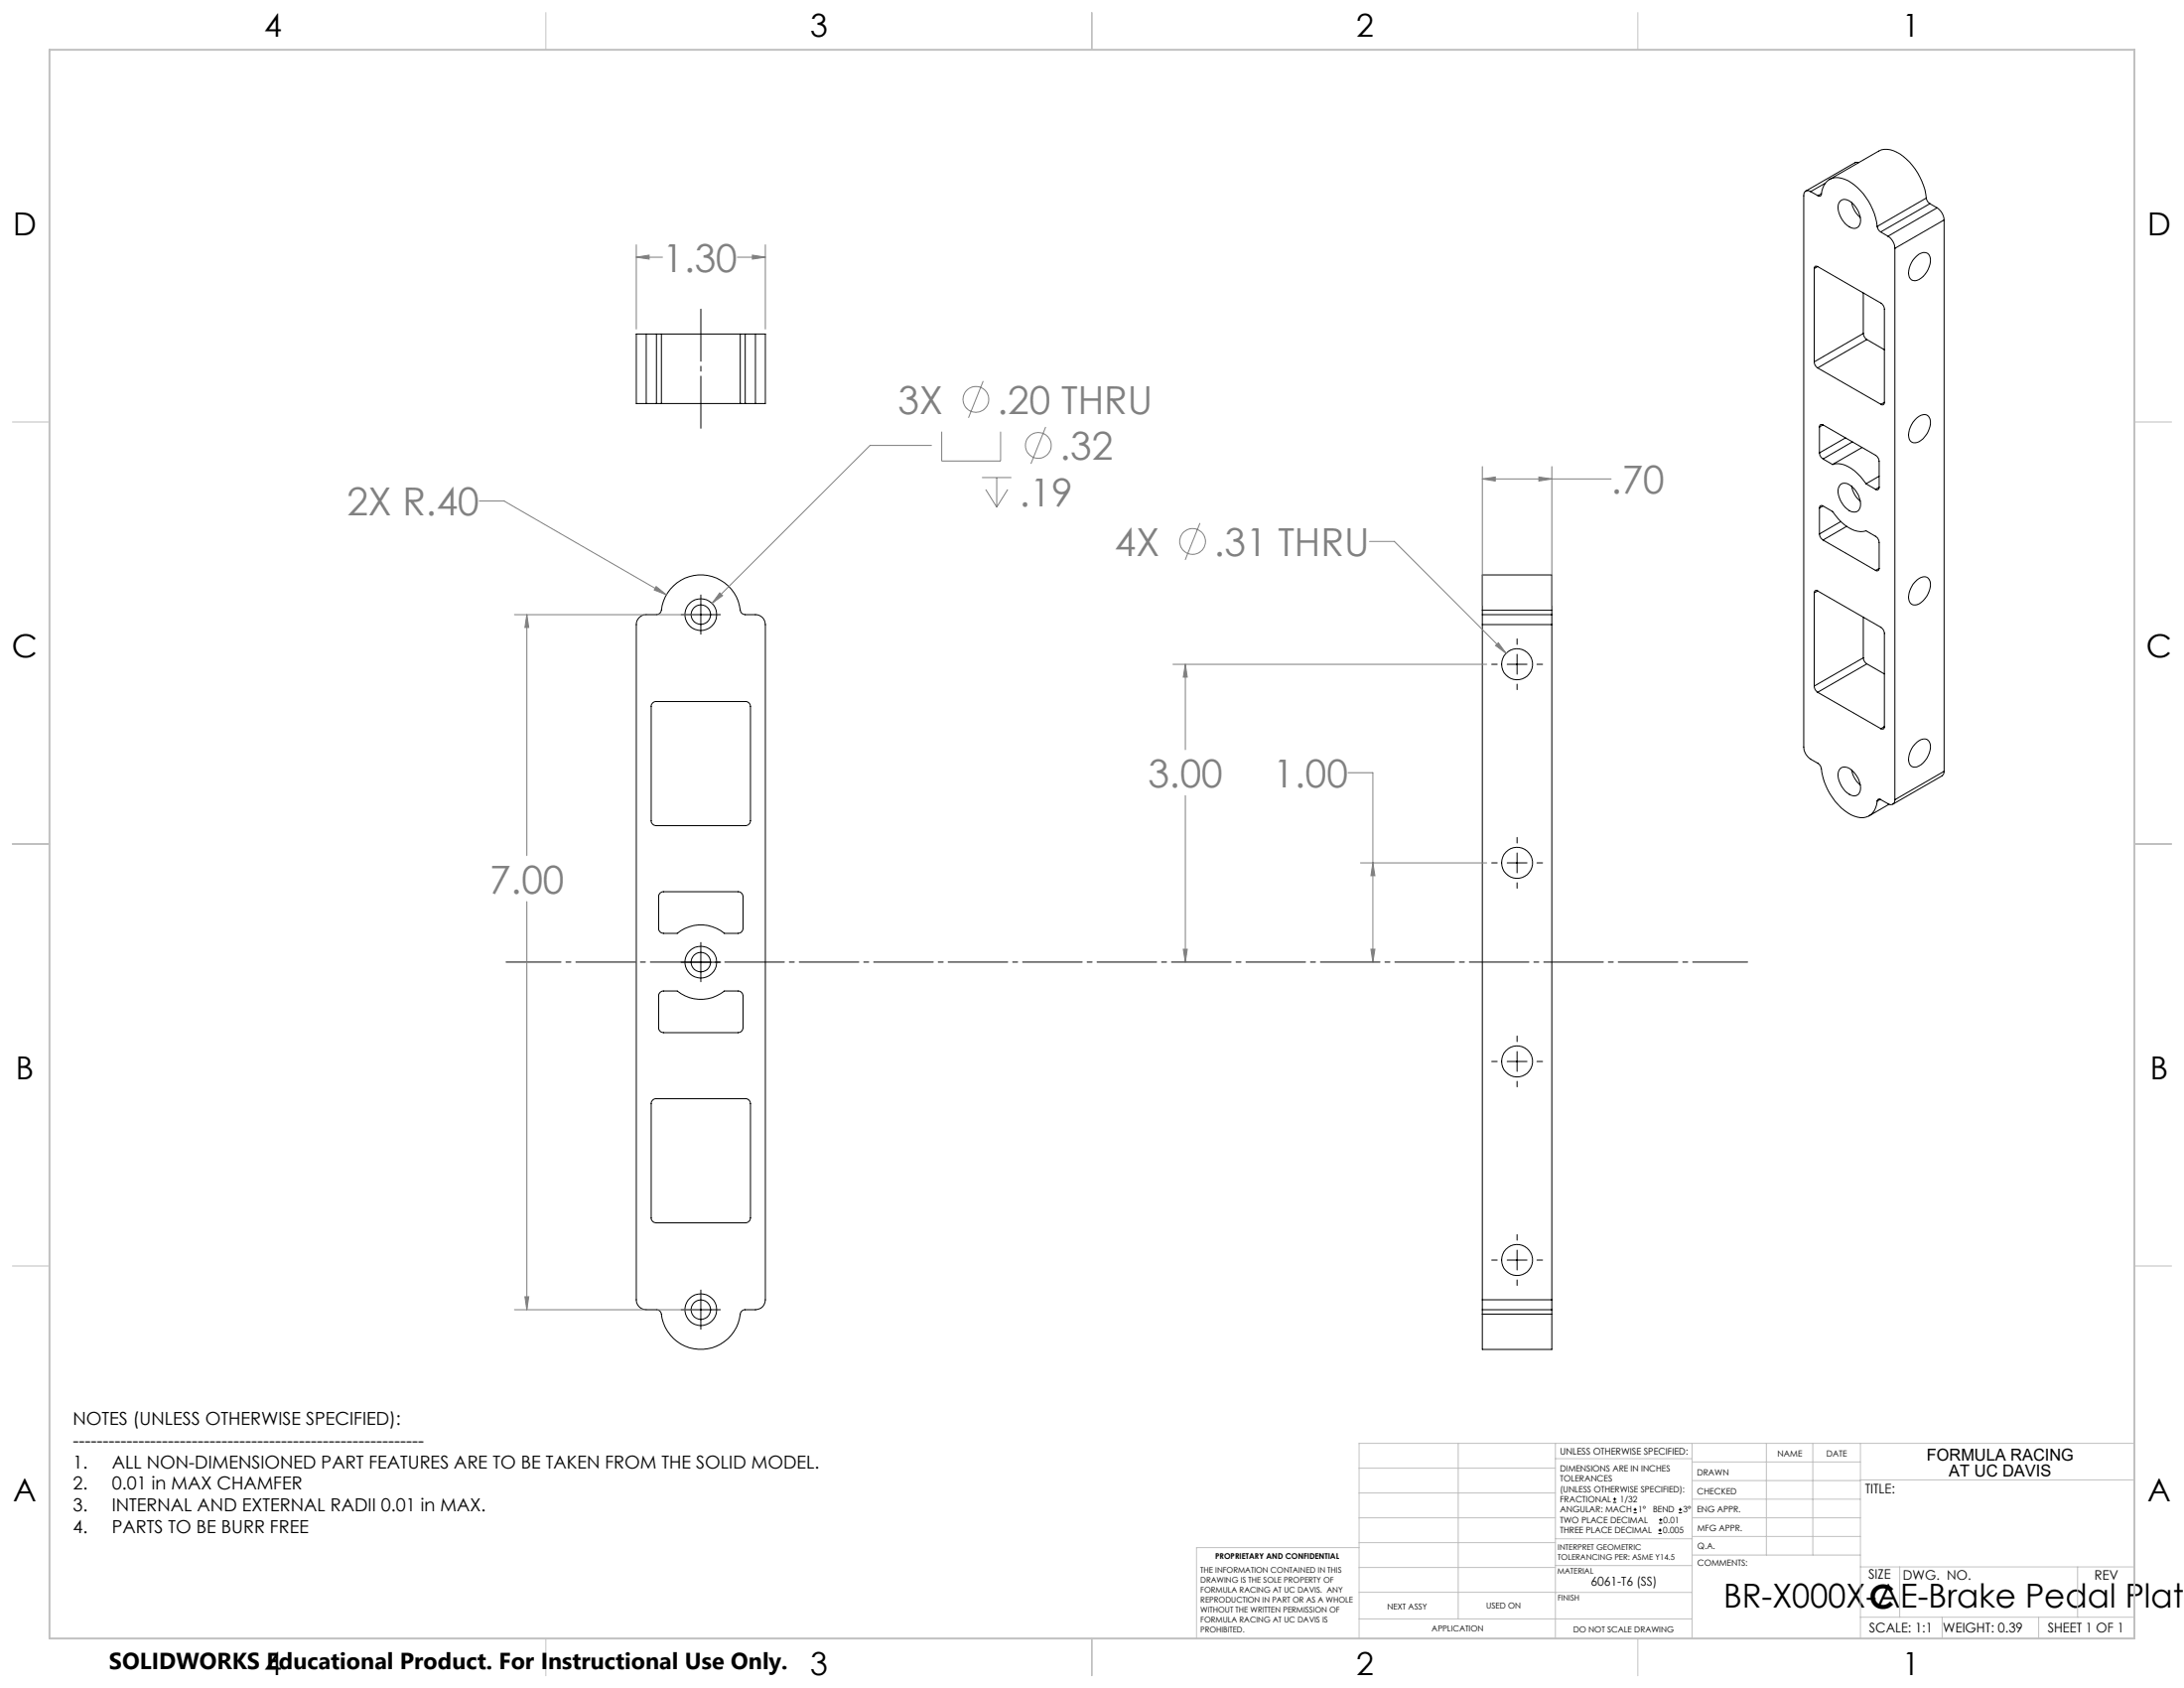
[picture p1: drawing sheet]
<svg xmlns="http://www.w3.org/2000/svg" width="559mm" height="432mm" viewBox="0 0 559 432" stroke-linecap="round" stroke-linejoin="round" font-family="sans-serif">
<g fill="none" stroke="#000" stroke-width=".25">
<path d="M463.3 49a1.08 1.08 0 0 0-1.3-.1 1.08 1.08 0 0 0-.5 1.2v141a3.8 3.8 0 0 0 1.8 3.1l1.8 1.1a1.89 1.89 0 0 1 .9 1.4 15.5 15.5 0 0 0 8.4 12.1 3.9 3.9 0 0 0 5.8-3l.1-.9M463.3 49l1.8 1.1M465.1 50.1a.51 .51 0 0 0 .6 .1 .51 .51 0 0 0 .3-.5 4.1 4.1 0 0 1 5.9-3.9 15.5 15.5 0 0 1 8.4 12.1M466 49.6l-.9 .5M467 46.8l-3.7 2.2M468.1 45.9l12.6-7.2a5.3 5.3 0 0 1 5.5 .7 16.1 16.1 0 0 1 6.7 11.3M470.9 51.4a2.06 2.06 0 0 1 2.8 .4 5.9 5.9 0 0 1 2.2 5.4 1.68 1.68 0 0 1-2.7 .8 6.1 6.1 0 0 1-2.8-5.8zM473.8 51.8l.8 2.3 1.4 1.5M475.5 41.6h-.9l-12.6 7.3M480.3 57.9a1.91 1.91 0 0 0 .9 1.4M481.2 59.3l1.9 1.1M492.9 50.7l.1 .6 .8 .8"/>
<path d="M492.9 50.7l-12.6 7.2M493.8 52.1l-12.6 7.2M493.8 52.1l1.8 1.1M495.6 53.2a4 4 0 0 1 1.8 3.1M495.6 53.2l-12.5 7.2M497.4 56.3l-12.6 7.2M497.4 56.3v141M464.2 68.7v23.9M465.1 68.2l16.2 9.3a1.91 1.91 0 0 1 .8 1.6v23.8M465.1 68.2a.54 .54 0 0 0-.7-.1 .54 .54 0 0 0-.2 .6M465.1 68.2l-.9 .5M476.7 74.9v10.4"/>
<path d="M483.1 60.4a3.8 3.8 0 0 1 1.7 3.1M484.8 63.5v141.1M490.5 65.4a2.01 2.01 0 0 1 3.1-.1 5 5 0 0 1-1.5 5.4 2.32 2.32 0 0 1-3.3 .6 4.6 4.6 0 0 1 1.2-5.4zM165.3 85.4h-2.5v17.8h2.5M165.3 85.4v17.8M165.3 85.4h2.7M168 85.4h1.2M168 85.4v17.8M169.2 85.4h20.2M169.2 85.4v17.8M189.4 85.4h1.3M189.4 85.4v17.8"/>
<path d="M190.7 85.4v17.8M190.7 85.4h2.6M193.3 85.4h2.5v17.8h-2.5M193.3 85.4v17.8M464.2 92.6a1.91 1.91 0 0 0 .9 1.5M465.1 94.1l16.2 9.3M476.7 85.3a2.08 2.08 0 0 0 1 1.6M476.7 85.3l-12.5 7.3M477.7 86.9l-12.6 7.2M477.7 86.9l4.4 2.6M165.3 103.2h2.7M168 103.2h1.2"/>
<path d="M169.2 103.2h20.2M189.4 103.2h1.3M190.7 103.2h2.6M465.5 115.9a2.08 2.08 0 0 0 .9 1.5M465.5 109.2v6.7M466.4 108.7l13.5 7.8a2.08 2.08 0 0 1 .9 1.5v6.7M466.4 108.7a.56 .56 0 0 0-.6-.1 .56 .56 0 0 0-.3 .6M466.4 117.4l2.5 1.4M466.4 108.7l-.9 .5M468.9 118.8a6.5 6.5 0 0 1 6.3 2.3l2.2 2.7M472.2 112l-6.7 3.9M474 113l-7.6 4.4"/>
<path d="M476.4 114.5l-7.5 4.3M482.1 102.9a.53 .53 0 0 1-.2 .6 .53 .53 0 0 1-.6-.1M482.1 102.9l-.8 .5M490.5 106.9a2.04 2.04 0 0 1 3.1-.1 5 5 0 0 1-1.5 5.4 2.32 2.32 0 0 1-3.3 .6 5.1 5.1 0 0 1 1.7-5.9zM465.5 136.6a2.08 2.08 0 0 0 .9 1.5M465.5 130v6.6M466.4 129.4a.56 .56 0 0 0-.6 0 .56 .56 0 0 0-.3 .6M466.4 129.4l2.5 1.4a10.5 10.5 0 0 0 7.1 5.2l1.4-.2 2.5 1.4a2.08 2.08 0 0 1 .9 1.5v6.7M466.4 138.1l13.5 7.8M466.4 129.4l-.9 .6M470.9 124a2.12 2.12 0 0 1 2.8 .4 5.8 5.8 0 0 1 2.2 5.4 1.86 1.86 0 0 1-3.2 .4 6 6 0 0 1-2.3-5.4zM471 133.4l-5.5 3.2"/>
<path d="M472.5 134.7l-6.1 3.4M473.8 124.4l.2 .9 .6 1.4 1.4 1.5M477.4 123.8l2.5 1.4M480.8 124.7a.56 .56 0 0 1-.3 .5 .56 .56 0 0 1-.6 0M480.8 121.8l-3.4 2M480.8 124.7l-.9 .5M163.5 158a2.33 2.33 0 0 1 1.8-.8h2.7a1.27 1.27 0 0 0 1.2-1.1 10.2 10.2 0 0 1 10.4-9 10.2 10.2 0 0 1 9.9 9.4l.3 .4 .6 .3h2.9a2.53 2.53 0 0 1 2.5 2.6v172.7a2.53 2.53 0 0 1-2.5 2.5h-2.6a1.27 1.27 0 0 0-1.3 1.2 10.2 10.2 0 0 1-10.4 9 10.2 10.2 0 0 1-9.9-9.5l-.9-.7h-2.9a2.53 2.53 0 0 1-2.5-2.5v-172.7a2.33 2.33 0 0 1 .7-1.8zM174.3 157.2h10M179.3 152.2v10M379.3 157.2v2.6M379.3 156.1v1.1M379.3 156.1v-9h17.8v9"/>
<path d="M379.3 157.2h17.8M379.3 159.8h17.8M379.3 159.8v172.7M379.3 156.1h17.8M397.1 157.2v2.6M397.1 156.1v1.1M397.1 159.8v172.7M464.2 151.7v23.8M465.1 151.2a.53 .53 0 0 0-.7-.1 .53 .53 0 0 0-.2 .6M465.1 151.2l16.2 9.3a1.91 1.91 0 0 1 .8 1.5v23.9M465.1 151.2l-.9 .5M476.7 157.9v10.4"/>
<path d="M480.8 145.4a.56 .56 0 0 1-.3 .6 .56 .56 0 0 1-.6-.1M480.8 145.4l-.9 .5M490 148.9a2.59 2.59 0 0 1 3.3-1 3.9 3.9 0 0 1-.3 4.6l-.5 .6a2.92 2.92 0 0 1-3.4 1.5 3.5 3.5 0 0 1 0-4.5zM167 179.8l.6-.3h23.1a1.26 1.26 0 0 1 1.3 1.2v29.2a1.33 1.33 0 0 1-1.3 1.3h-22.8a1.26 1.26 0 0 1-1.3-1.3v-29.4zM381.7 169.9h1.4M385.6 169.9h5.1M388.2 163.4v1.5M388.2 167.4v5.1M388.2 175v1.4M393.2 169.9h1.5M464.2 175.5a1.91 1.91 0 0 0 .9 1.6M465.1 177.1l16.2 9.3"/>
<path d="M476.7 168.3a2.08 2.08 0 0 0 1 1.5M476.7 168.3l-12.5 7.2M477.7 169.8l-12.6 7.3M477.7 169.8l4.4 2.6M470.9 196.6a2.38 2.38 0 0 1 3.3 .8 5.9 5.9 0 0 1 1.7 5 1.68 1.68 0 0 1-2.7 .8 6.1 6.1 0 0 1-2.8-5.8zM473.8 197l.8 2.2 1.4 1.6M482.1 185.9a.54 .54 0 0 1-.2 .6 .54 .54 0 0 1-.6-.1M482.1 185.9l-.8 .5M490 190.4a2.59 2.59 0 0 1 3.3-1 3.9 3.9 0 0 1-.3 4.6 3.3 3.3 0 0 1-3.9 2 3 3 0 0 1-.3-3.8zM497.4 197.3l-.1 .7-.4 .5-12.6 7.2M497.4 197.3l-12.6 7.3M388.2 214.2v1.5"/>
<path d="M388.2 218.2v5.1M481.1 204.5l-.8 .4M483.3 205.7l-5.1 3M484.8 204.6a1.08 1.08 0 0 1-.5 1.1 1.08 1.08 0 0 1-1.2-.1l-1.9-1.1a.51 .51 0 0 0-.6-.1 .51 .51 0 0 0-.3 .5M168.9 228.5l.6-.4h19.3a1.26 1.26 0 0 1 1.3 1.3v8.1a1.33 1.33 0 0 1-1.3 1.3h-3.5a9.5 9.5 0 0 0-12 0h-3.5a1.26 1.26 0 0 1-1.3-1.3v-8.4zM381.7 220.7h1.4M385.6 220.7h5.1M388.2 225.8v1.4M393.2 220.7h1.5M168.9 253.9l.6-.4h3.8a9.6 9.6 0 0 0 12 0h3.5a1.26 1.26 0 0 1 1.3 1.3v8.1a1.33 1.33 0 0 1-1.3 1.3h-19a1.26 1.26 0 0 1-1.3-1.3v-8.4zM174.3 246.1h10.1M179.3 241.1v10"/>
<path d="M381.7 271.5h1.4M385.6 271.5h5.1M388.2 265v1.5M388.2 269v5.1M388.2 276.6v1.4M393.2 271.5h1.5M167 281.4l.6-.3h23.1a1.26 1.26 0 0 1 1.3 1.2v29.2a1.33 1.33 0 0 1-1.3 1.3h-22.8a1.26 1.26 0 0 1-1.3-1.3v-29.4zM388.2 315.8v1.5M388.2 319.8v5.1M174.3 335h10M179.3 330v10M379.3 332.5v2.5"/>
<path d="M379.3 335v1.2M379.3 336.2v9h17.8v-9M379.3 335h17.8M379.3 332.5h17.8M379.3 336.2h17.8M381.7 322.3h1.4M385.6 322.3h5.1M388.2 327.4v1.4M393.2 322.3h1.5M397.1 332.5v2.5M397.1 335v1.2M412.7 384.3h.9"/>
<path d="M412.7 383.5h.9M413.1 383.1v.8M418 387h.8M418 386.2h.8M418.4 385.7v.9M424.3 392.3h.9M424.3 391.4h.9M424.5 389.6h.8M424.5 388.8h.8M424.7 391v.9M424.9 388.4v.8M429.5 387h.9"/>
<path d="M429.5 386.2h.9M429.9 385.7v.9"/>
<circle cx="179.3" cy="157.2" r="2.48"/>
<circle cx="179.3" cy="157.2" r="4.1"/>
<circle cx="388.2" cy="169.9" r="4"/>
<circle cx="388.2" cy="220.7" r="4"/>
<circle cx="179.3" cy="246.1" r="2.48"/>
<circle cx="179.3" cy="246.1" r="4.1"/>
<circle cx="388.2" cy="271.5" r="4"/>
<circle cx="179.3" cy="335" r="2.48"/>
<circle cx="179.3" cy="335" r="4.1"/>
<circle cx="388.2" cy="322.3" r="4"/>
</g>
<g fill="none" stroke="#808080" stroke-width=".25">
<path d="M162.8 65.8l3.3-.5v1zM162.8 62.6v21.6M162.8 65.8h6.7M188.7 65.8h7.1M192.5 65.3l3.3 .5-3.3 .5zM195.8 62.6v21.6M251.6 97.5l-3.8 9.4M238.3 113.9h-15.7l-40.4 40.4M240.9 110.4v7.5h15.1v-7.5M267.5 109.2l-3.7 9.4M379.3 119.3v35.5M397.1 119.3v35.5"/>
<path d="M122.6 128.2h6.4l41.5 24M251.2 122.2h7.6M252.2 125.2l2.8 4.5M255 122.2v7.5M257.8 125.2l-2.8 4.5M307 133.8l-3.8 9.4M350.4 138.5h6.4l28.5 28.6M379.3 122.5l3.3-.5v1zM379.3 122.5h32.9M393.7 122l3.4 .5-3.4 .5zM131.6 157.2h46.4M134.8 157.2l.5 3.3h-1z"/>
<path d="M134.8 157.2v61.7M167.9 150l2.6 2.2-3.1-1.3zM184.1 151.7l.8 .7-2.7 1.9zM300.1 169.9h80.3M303.3 169.9v21.9M303.3 169.9l.5 3.3h-1zM383.4 164.4l1.9 2.7-2.6-2zM344.9 197.7h6.4v48.4M303.3 203.5v42.6M134.8 230.6v104.4M348.1 220.7h32.3M351.3 220.7l.5 3.3h-1z"/>
<path d="M302.8 242.8h1l-.5 3.3zM350.8 242.8h1l-.5 3.3zM131.6 335h46.4M134.3 331.7h1l-.5 3.3z"/>
<circle cx="249.7" cy="102.2" r="3.3"/>
<circle cx="265.7" cy="113.9" r="3.3"/>
<circle cx="305.1" cy="138.5" r="3.3"/>
</g>
<path d="M129.5 246.1h317.6" fill="none" stroke="#000" stroke-width=".25" stroke-dasharray="15.2 1.3 1.3 1.3" stroke-dashoffset="1.2"/>
<path d="M179.3 109.6v-30.5" fill="none" stroke="#000" stroke-width=".25" stroke-dasharray="15.2 1.3 1.3 1.3" stroke-dashoffset="1.9"/>
<g fill="none" stroke="#c0c0c0" stroke-width=".25">
<path d="M139.7 3.2v9.5M279.4 3.2v9.5M419.1 3.2v9.5M3.1 107.9h9.6M546.1 107.9h9.5M3.1 215.9h9.6M546.1 215.9h9.5M3.1 323.8h9.6M546.1 323.8h9.5M347.7 375.6h50.3M373.1 369.2v44.9M398 369.2v49.9"/>
<path d="M398 373.1h34.9M432.9 369.2v49.9M432.9 378.7h43.1M432.9 374h43.1M451.9 369.2v28.6M463.8 369.2v28.6M476 369.2v49.9M476 378.6h70.1M546.1 369.2h-198.4v49.9M347.7 394.6h50.3M347.7 388.3h50.3M347.7 381.9h50.3"/>
<path d="M347.7 395.9h-41.6v23.2M398 393.6h35M432.9 383.5h43.1M432.9 388.3h43.1M432.9 393h43.1M433 397.8h43M139.7 419.1v9.6M279.4 419.1v9.6M347.7 414.1h85.2M347.7 401h50.3M347.7 407.3h50.3M398 407.4h34.9"/>
<path d="M398 400.5h35M419.1 419.1v9.6M476 413.7h70.1M476 400.8h70.1M486.1 400.8v12.9M496.9 413.7v5.4M521.6 413.7v5.4M531.6 400.8v12.9"/>
</g>
<path d="M12.7 12.7h533.4v406.4h-533.4z" fill="none" stroke="#c0c0c0" stroke-width=".5"/>
<path d="M134.8 157.2l.5 3.3h-1zM134.3 331.7h1l-.5 3.3zM184.1 151.7l-1.9 2.6 2.7-1.9zM167.9 150l-.5 .9 3.1 1.3zM383.4 164.4l-.7 .7 2.6 2zM393.7 122l3.4 .5-3.4 .5zM379.3 122.5l3.3-.5v1zM350.8 242.8h1l-.5 3.3zM351.3 220.7l.5 3.3h-1zM302.8 242.8h1l-.5 3.3zM303.3 169.9l.5 3.3h-1zM192.5 65.3l3.3 .5-3.3 .5zM162.8 65.8l3.3-.5v1z" fill="#808080"/>
<g font-size="9.9" fill="#808080">
<text x="169.5" y="69.5">1.30</text>
<text x="229.8" y="105.9">3X</text>
<text x="255.1" y="105.9">.20 THRU</text>
<text x="271.1" y="117.7">.32</text>
<text x="88.8" y="131.9">2X R.40</text>
<text x="260.8" y="129.4">.19</text>
<text x="412.2" y="126.2">.70</text>
<text x="285.2" y="142.2">4X</text>
<text x="310.6" y="142.2">.31 THRU</text>
<text x="293.7" y="201.4">3.00</text>
<text x="325.8" y="201.4">1.00</text>
<text x="125.2" y="228.5">7.00</text>
</g>
<g font-size="8.5">
<text x="441" y="411.3">BR-X000X-AE-Brake Pedal Platf</text>
<text x="478.3" y="411.4">C</text>
</g>
<g font-size="8.1">
<text x="67.6" y="9.3">4</text>
<text x="207.3" y="9.3">3</text>
<text x="347" y="9.3">2</text>
<text x="486.7" y="9.3">1</text>
<text x="3.3" y="60.1">D</text>
<text x="549.4" y="60.1">D</text>
<text x="3" y="168">C</text>
<text x="549.1" y="168">C</text>
<text x="4" y="276">B</text>
<text x="550.1" y="276">B</text>
<text x="3.3" y="383.9">A</text>
<text x="549.4" y="383.9">A</text>
<text x="67.6" y="428.4">4</text>
<text x="207.3" y="428.4">3</text>
<text x="347" y="428.4">2</text>
<text x="486.7" y="428.4">1</text>
</g>
<text font-size="5.9" x="27.9" y="427">SOLIDWORKS Educational Product. For Instructional Use Only.</text>
<g font-size="4.6">
<text x="18.6" y="364.4">NOTES (UNLESS OTHERWISE SPECIFIED):</text>
<text x="18.6" y="370">-----------------------------------------------------------</text>
<text x="18.6" y="375.5">1.</text>
<text x="28.7" y="375.5">ALL NON-DIMENSIONED PART FEATURES ARE TO BE TAKEN FROM THE SOLID MODEL.</text>
<text x="18.6" y="381.1">2.</text>
<text x="28.7" y="381.1">0.01 in MAX CHAMFER</text>
<text x="18.6" y="386.7">3.</text>
<text x="28.7" y="386.7">INTERNAL AND EXTERNAL RADII 0.01 in MAX.</text>
<text x="18.6" y="392.3">4.</text>
<text x="28.7" y="392.3">PARTS TO BE BURR FREE</text>
</g>
<g font-size="4.2">
<text x="493" y="373.5">FORMULA RACING</text>
<text x="498.7" y="377.8">AT UC DAVIS</text>
</g>
<g font-size="3.4">
<text x="477.2" y="381.9">TITLE:</text>
<text x="478.1" y="404">SIZE</text>
<text x="486.9" y="404">DWG. NO.</text>
<text x="535.9" y="404.1">REV</text>
<text x="478.2" y="417.6">SCALE: 1:1</text>
<text x="497.1" y="417.7">WEIGHT: 0.39</text>
<text x="523.9" y="417.6">SHEET 1 OF 1</text>
</g>
<text font-size="3.2" x="407" y="405.7">6061-T6 (SS)</text>
<text font-size="2.4" x="399.2" y="372.1">UNLESS OTHERWISE SPECIFIED:</text>
<g font-size="2.2">
<text x="399.2" y="376.4">DIMENSIONS ARE IN INCHES</text>
<text x="434.2" y="377.3">DRAWN</text>
<text x="454.8" y="372.5">NAME</text>
<text x="467.3" y="372.6">DATE</text>
<text x="399.2" y="379">TOLERANCES</text>
<text x="399.2" y="381.7">(UNLESS OTHERWISE SPECIFIED):</text>
<text x="434.3" y="382.2">CHECKED</text>
<text x="399.2" y="389.6">TWO PLACE DECIMAL</text>
<text x="399.2" y="384.3">FRACTIONAL</text>
<text x="399.2" y="387">ANGULAR: MACH</text>
<text x="414.5" y="384.3">1/32</text>
<text x="419.1" y="387">1°</text>
<text x="422.9" y="387">BEND</text>
<text x="425.6" y="389.6">0.01</text>
<text x="430.6" y="387">3°</text>
<text x="434.2" y="386.9">ENG APPR.</text>
<text x="399.2" y="392.3">THREE PLACE DECIMAL</text>
<text x="425.5" y="392.3">0.005</text>
<text x="434.3" y="391.6">MFG APPR.</text>
<text x="434.3" y="396.3">Q.A.</text>
<text x="434.3" y="400.5">COMMENTS:</text>
</g>
<g font-size="2.1">
<text x="354.9" y="411.6">NEXT ASSY</text>
<text x="380.3" y="411.6">USED ON</text>
<text x="366.3" y="417.4">APPLICATION</text>
<text x="402.5" y="417.5">DO NOT SCALE DRAWING</text>
</g>
<g font-size="2">
<text x="310.9" y="398.8">PROPRIETARY AND CONFIDENTIAL</text>
<text x="398.6" y="396.5">INTERPRET GEOMETRIC</text>
<text x="398.6" y="399">TOLERANCING PER: ASME Y14.5</text>
<text x="307.2" y="402.4">THE INFORMATION CONTAINED IN THIS</text>
<text x="307.2" y="404.9">DRAWING IS THE SOLE PROPERTY OF</text>
<text x="307.2" y="407.5">FORMULA RACING AT UC DAVIS. ANY</text>
<text x="398.5" y="402.6">MATERIAL</text>
<text x="307.2" y="410">REPRODUCTION IN PART OR AS A WHOLE</text>
<text x="307.2" y="412.5">WITHOUT THE WRITTEN PERMISSION OF</text>
<text x="398.5" y="409.4">FINISH</text>
<text x="307.2" y="415">FORMULA RACING AT UC DAVIS IS</text>
<text x="307.2" y="417.6">PROHIBITED.</text>
</g>
</svg>
